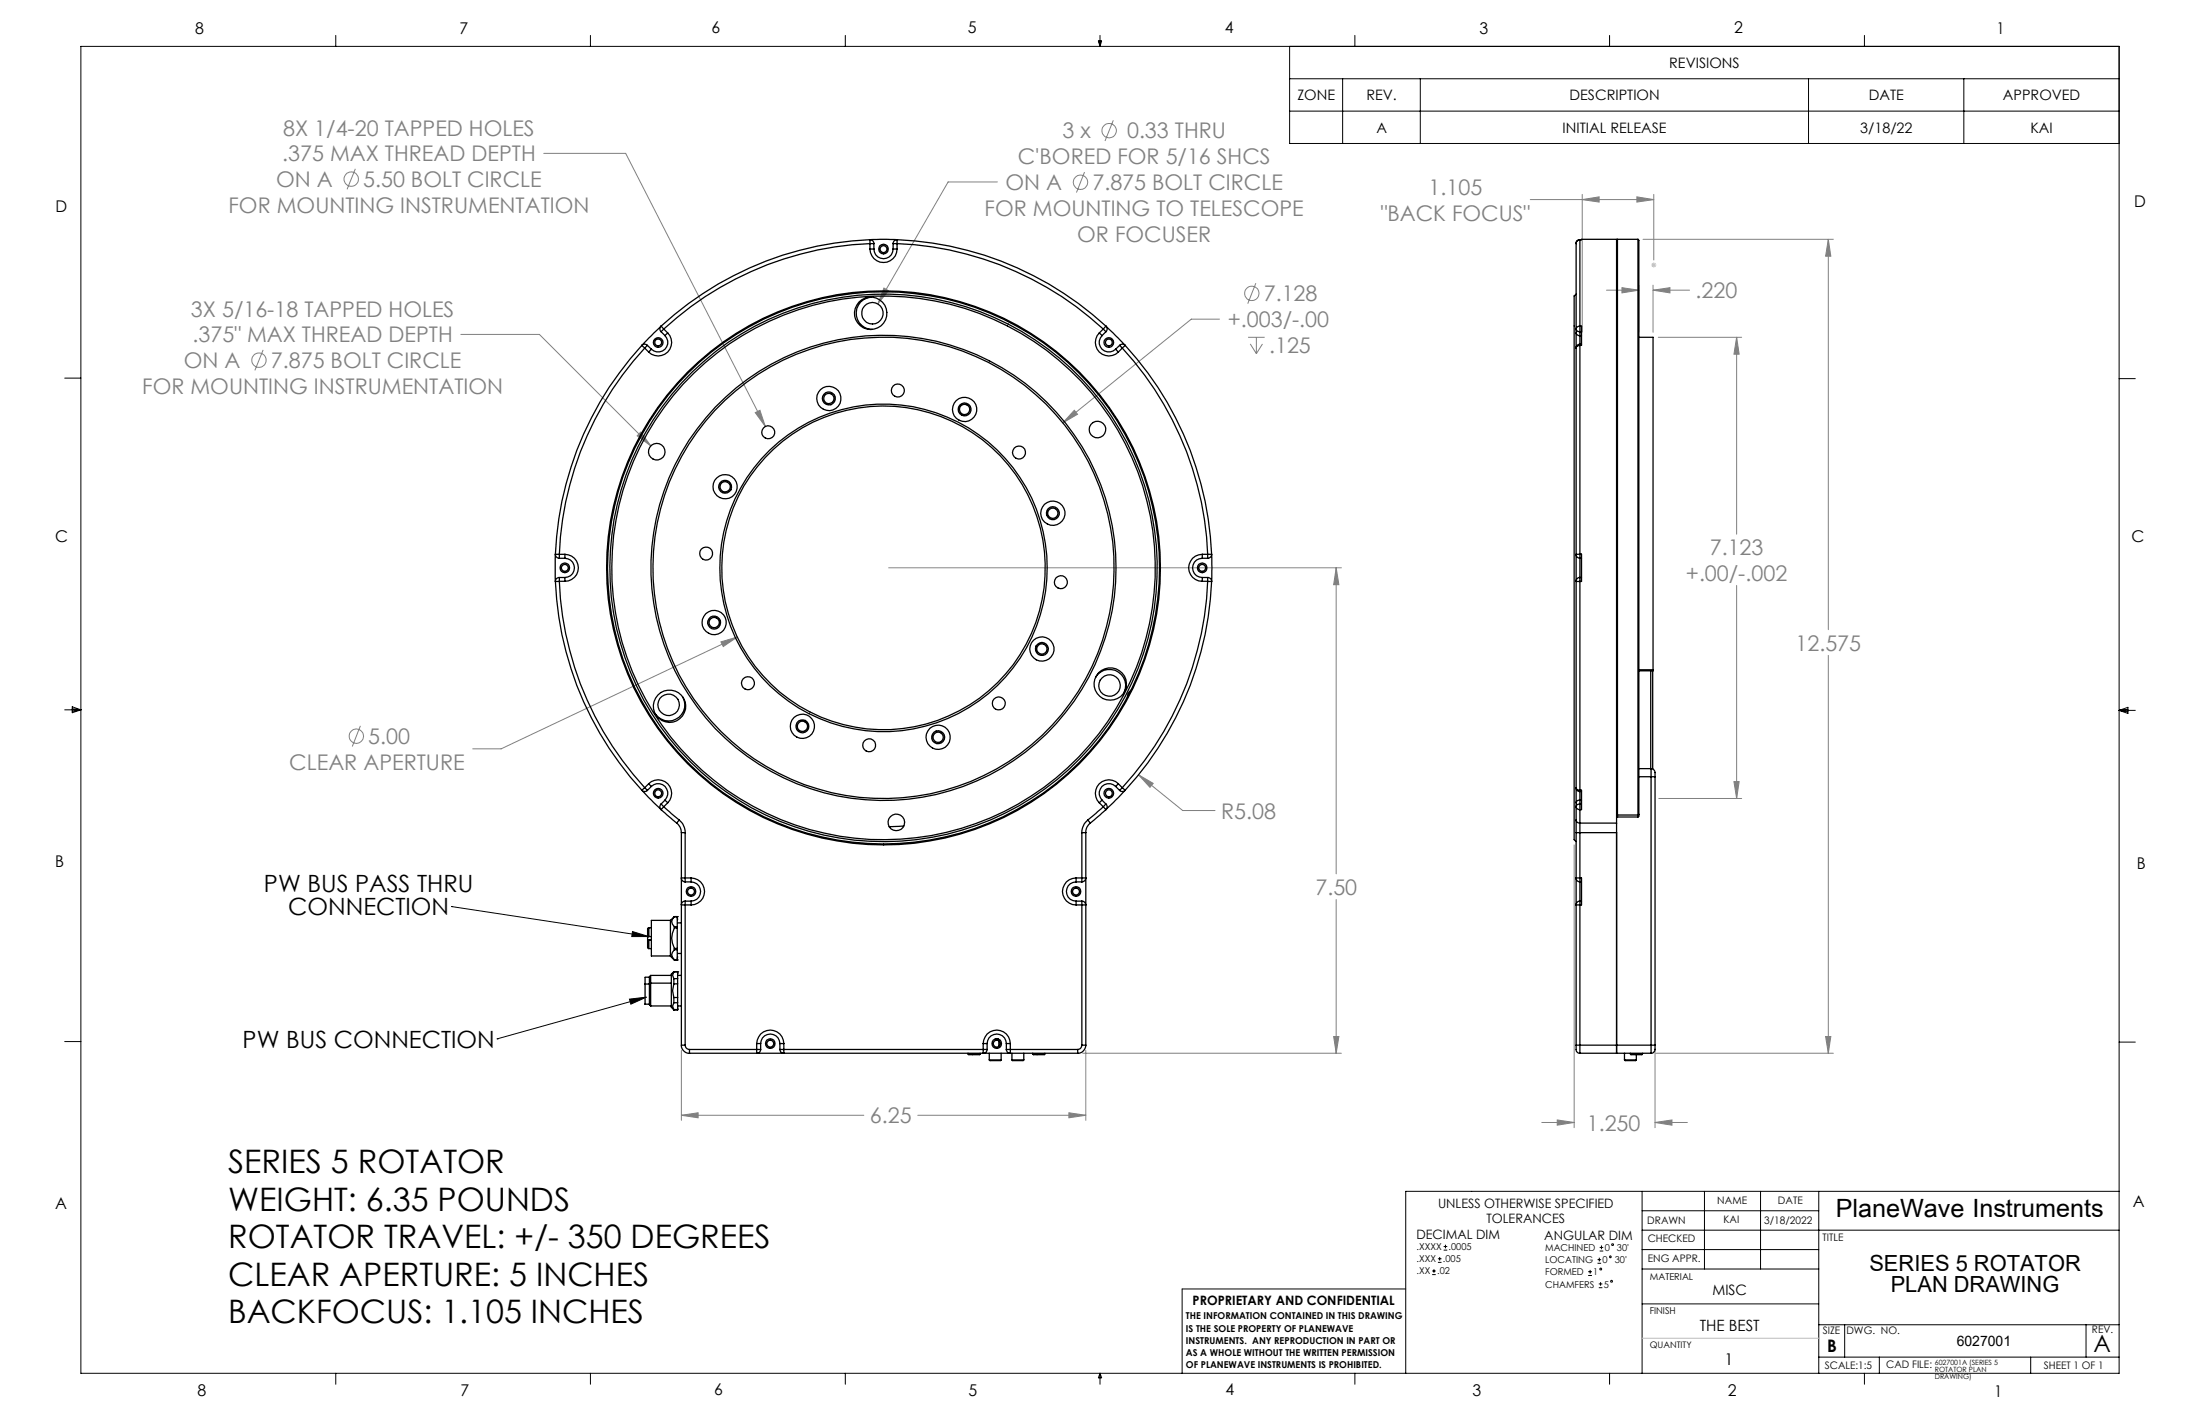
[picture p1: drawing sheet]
<svg xmlns="http://www.w3.org/2000/svg" width="432mm" height="279mm" viewBox="0 0 432 279" stroke-linecap="round" stroke-linejoin="round" font-family="sans-serif">
<g fill="none" stroke="#808080" stroke-width=".2">
<path d="M69.7 33.1l-1.6 4M106.7 30.1h16.1l27.4 53.6M195.8 35.7h-9.7l-13.8 23.9M212.9 33.8l-1.6 4M218.5 23.6l-1.6 4.1M300.4 39.2h24.2M310.6 39.2l3.3-.6v1.1zM310.6 38.1v27.1M321.3 38.6l3.3 .6-3.3 .5zM324.6 38.1v12.9M173.5 56.5l.9 .5-2.1 2.6zM246.5 55.6l-1.6 4"/>
<path d="M315.3 56.9h6.4M318.3 56.4l3.4 .5-3.4 .6zM321.7 56v9.2M322.5 47h37.3M324.4 56.9l3.4-.5v1.1zM324.4 56v9.2M324.4 56.9h7.2M358.8 47l.5 3.3h-1zM358.8 47v76.5M51.6 68.7l-1.6 4M90.5 65.6h15.4l21.8 21.9M239.4 62.6h-5.6l-25.2 20.4"/>
<path d="M245 66.2h3.2M245.4 67.5l1.2 1.9M246.6 66.2v3.2M247.8 67.5l-1.2 1.9M325.5 66.2h16.3M340.9 66.2l.4 3.3h-1zM340.9 66.2v38.6M125.8 84.8l1.9 2.7-2.6-2zM148.2 81l1-.5 1 3.2zM210.9 80.5l.6 .8-2.9 1.7zM174.4 111.4h88.9M262.3 111.4l.5 3.3h-1z"/>
<path d="M262.3 111.4v60M340.9 114.9v41.8M141.5 125.9l3.2-.9-2.7 1.9zM144.7 125l-46.3 21.9h-5.6M358.8 128.6v78.1M70.7 142.4l-1.6 4.1M223.4 152l2.9 1.7-.6 .8zM223.4 152l8.7 7h6.4M325.6 156.7h16.2M340.3 153.4h1l-.4 3.3zM262.3 176.5v30.2M309 165.8v55.5"/>
<path d="M133.7 218.8l3.3-.5v1zM133.7 206.1v13.7M133.7 218.8h35.8M180.1 218.8h33M209.8 218.3l3.3 .5-3.3 .5zM212.5 206.7h50.8M213.1 206.1v13.7M261.8 203.4h1l-.5 3.3zM305.6 219.7l3.4 .5-3.4 .6zM324.8 206.1v15.2M325 206.7h34.8M358.3 203.4h1l-.5 3.3z"/>
<path d="M302.6 220.2h6.4M324.8 220.2l3.4-.5v1.1zM324.8 220.2h6.4"/>
<circle cx="68.9" cy="35.2" r="1.41"/>
<circle cx="212.1" cy="35.8" r="1.42"/>
<circle cx="217.7" cy="25.6" r="1.42"/>
<circle cx="245.7" cy="57.6" r="1.42"/>
<circle cx="50.8" cy="70.7" r="1.41"/>
<circle cx="70" cy="144.4" r="1.41"/>
</g>
<g fill="none" stroke="#000" stroke-width=".2">
<path d="M15.9 9.1h400v260.4h-400zM65.9 6.9v2.2M115.9 6.9v2.2M165.9 6.9v2.2M215.6 8h.6l-.3 1.1zM215.7 8l.2 1.1M215.9 6.9v2.2M216 8l-.1 1.1M253.1 9.1v19.1h162.8M253.1 15.5h162.8M263.5 15.5v12.7M265.9 6.9v2.2"/>
<path d="M278.8 15.5v12.7M315.9 6.9v2.2M355 15.5v12.7M365.9 6.9v2.2M385.4 15.5v12.7M253.1 21.8h162.8M12.7 74.2h3.2M415.9 74.3h3.2M12.7 139.3h3.2M14.2 139.1l1.7 .2M14.2 138.7l1.7 .6-1.7 .5zM15.9 139.3l-1.7 .3"/>
<path d="M415.9 139.4h3.2M415.9 139.4l1.8-.6v1.2zM415.9 139.4l1.8 .3M417.7 139.2l-1.8 .2M88.6 177.9h.1M88.6 177.9l38.8 5.9M123.5 196l3.4-.3-3.1 1.3zM124.1 182.8l3.3 1h-3.4zM126.9 195.7l-29.3 8.1M12.7 204.4h3.2M97.6 203.8h.1M415.9 204.5h3.2"/>
<path d="M322.3 233.8v35.7M322.3 237.6h34.7M334.5 233.8v15.2M345.5 233.8v15.2M357 233.8v35.7M415.9 233.8h-140v35.7M275.9 252.9h-43.9v16.6M281.1 250.1h.7M281.1 249.4h.7M281.4 249v.7M282.2 247.7h.7M282.2 247h.7"/>
<path d="M282.6 246.6v.7M283.4 245.3h.7M283.4 244.6h.7M283.7 244.2v.7M311.7 250.3h.8M311.7 249.5h.8M312.1 249.2v.7M313.5 247.9h.8M313.5 247.2h.8M313.8 252.7h.7M313.8 251.9h.7M313.9 246.8v.7"/>
<path d="M314 245.5h.7M314 244.8h.7M314.1 251.6v.7M314.3 244.4v.7M322.3 255.8h34.7M322.3 241.4h93.6M322.3 245.2h34.7M322.3 249h34.7M357 259.9h58.9M362.1 259.9v6.4M409.4 259.9v6.4M65.9 269.5v2.1"/>
<path d="M115.9 269.5v2.1M165.9 269.5v2.1M215.9 269.5v2.1M215.9 269.5l.3 .8h-.6zM265.9 269.5v2.1M315.9 269.5v2.1M357 266.3h58.9M365.9 269.5v2.1M368.9 266.3v3.2M398.6 266.3v3.2"/>
<circle cx="314.2" cy="249" r=".17"/>
<circle cx="316.1" cy="246.6" r=".19"/>
<circle cx="316.3" cy="251.4" r=".17"/>
<circle cx="316.5" cy="244.2" r=".19"/>
</g>
<path d="M324.1 52h1M324.2 51.6l.7 .8M324.6 51.5v1M324.9 51.6l-.7 .8M322.3 262.6h34.7" fill="none" stroke="#c0c0c0" stroke-width=".2"/>
<path d="M123.5 196l3.4-.3-3.1 1.3zM124.1 182.8l3.3 1h-3.4z" fill="#000"/>
<g fill="#808080">
<path d="M141.5 125.9l.5 1 2.7-1.9zM173.5 56.5l-1.2 3.1 2.1-2.6zM125.8 84.8l-.7 .7 2.6 2zM223.4 152l2.3 2.5 .6-.8zM262.3 111.4l.5 3.3h-1zM261.8 203.4h1l-.5 3.3zM210.9 80.5l-2.3 2.5 2.9-1.7zM148.2 81l2 2.7-1-3.2zM133.7 218.8l3.3-.5v1zM209.8 218.3l3.3 .5-3.3 .5zM340.3 153.4h1l-.4 3.3zM340.9 66.2l.4 3.3h-1zM358.3 203.4h1l-.5 3.3zM358.8 47l.5 3.3h-1zM324.4 56.9l3.4-.5v1.1zM318.3 56.4l3.4 .5-3.4 .6zM305.6 219.7l3.4 .5-3.4 .6zM324.8 220.2l3.4-.5v1.1z"/>
<path d="M321.3 38.6l3.3 .6-3.3 .5zM310.6 39.2l3.3-.6v1.1z"/>
</g>
<g fill="none" stroke="#000" stroke-width=".25">
<path d="M170.7 47v.8M170.7 47a.78 .78 0 0 1 .8 .8M170.7 47.8h.8M170.7 48.9a2.66 2.66 0 0 0 2.7 2.6 2.66 2.66 0 0 0 2.7-2.6M170.7 48.9h.8M170.7 47.8a63.4 63.4 0 0 0-40.4 16.8M170.7 47a64.4 64.4 0 0 0-40.9 17M170.7 47h5.4M170.7 47.8v1.1M170.9 58.3a3.2 3.2 0 0 0-2.8 3.3 3.2 3.2 0 0 0 3.1 3M171.5 48.9a1.89 1.89 0 0 0 1.9 1.9 1.89 1.89 0 0 0 1.9-1.9M171.5 47.8v1.1"/>
<path d="M175.3 48.9h.8M175.3 47.8h.8M175.3 47.8v1.1M176.1 47.8a63.4 63.4 0 0 1 40.4 16.8M176.1 47v.8M176.1 47a64.4 64.4 0 0 1 41 17M176.1 47a.78 .78 0 0 0-.8 .8M176.1 47.8v1.1M309.4 57.7l-.4 .4v105.8a1.02 1.02 0 0 0 .4 1.2M310.1 47a.77 .77 0 0 0-.7 1v16.6M310.1 47h7.2v114.5M310.1 47v17"/>
<path d="M310.1 47h.1M317.5 47v112.9M317.5 47h4M317.5 47l-.2 .2M321.5 47v112.9M321.5 47l.2 .2v112.6M126 67.8l.5 .5M126 67.8a.73 .73 0 0 1 1.1 0M126 67.8a64.5 64.5 0 0 0-17 40.9M126.5 68.3a63.7 63.7 0 0 0-16.7 40.5M126.5 68.3l.8 .8M127.1 67.8l-.6 .5"/>
<path d="M127.1 67.8l.7 .7M127.8 68.5l-.5 .6M129.8 64a.73 .73 0 0 0 0 1.1M129.8 64l.5 .6M129.8 64l-3.8 3.8M129.8 65.1l.7 .8M130.3 64.6l-.5 .5M130.3 64.6l.8 .7M130.5 65.9a1.88 1.88 0 0 1 0 2.6 1.88 1.88 0 0 1-2.7 0M131.1 65.3a2.64 2.64 0 0 1 0 3.8 2.64 2.64 0 0 1-3.8 0M131.1 65.3l-.6 .6M215.8 65.3l.5 .6"/>
<path d="M215.8 65.3a2.64 2.64 0 0 0 0 3.8 2.64 2.64 0 0 0 3.7 0M216.3 65.9a1.88 1.88 0 0 0 0 2.6 1.88 1.88 0 0 0 2.7 0M216.5 64.6l.6 .5M216.5 64.6l-.7 .7M217.1 64l-.6 .6M217.1 64a.73 .73 0 0 1 0 1.1M217.1 64l3.7 3.8M217.1 65.1l-.8 .8M219 68.5l.5 .6M219.7 67.8l.6 .5M219.7 67.8a.73 .73 0 0 1 1.1 0M219.7 67.8l-.7 .7"/>
<path d="M220.3 68.3a63.7 63.7 0 0 1 16.7 40.5M220.3 68.3l-.8 .8M220.8 67.8l-.5 .5M220.8 67.8a64.5 64.5 0 0 1 17 40.9M309.4 68.3v40.5M309.4 65.3a.7 .7 0 0 0 .7 .6M309.4 65.3v3M309.4 64.6a.63 .63 0 0 0 .7 .5M309.4 64.6v.7M310.1 67.5a.78 .78 0 0 0-.7 .8M310.1 67.8v40.9M310.1 64h.3v3.8h-.3"/>
<path d="M310.1 67.8a.7 .7 0 0 0-.7 .5M310.1 64v1.1M310.1 64a.68 .68 0 0 0-.7 .6M310.1 67.5v.3M310.1 65.9v1.6M310.1 67.5h.3M310.1 65.9h.3M310.1 65.1h.3M310.1 65.1v.8M321.7 66.2h2.7v65.2M109 108.7a.78 .78 0 0 0 .8 .8M109 108.7l.8 .1"/>
<path d="M109 114.1a64.2 64.2 0 0 0 17 40.9M109 108.7v5.4M109.8 108.8v.7M109.8 113.3v.8M109.8 114.1h-.8M109.8 113.3a.73 .73 0 0 0-.8 .8M109.8 114.1a63.4 63.4 0 0 0 16.7 40.5M109.8 108.8h1.1M109.8 109.5h1.1M109.8 114.1h1.1M109.8 113.3h1.1M110.9 108.8v.7"/>
<path d="M110.9 108.8a2.65 2.65 0 0 1 2.6 2.6 2.65 2.65 0 0 1-2.6 2.7M110.9 113.3v.8M110.9 109.5a1.89 1.89 0 0 1 1.8 1.9 1.89 1.89 0 0 1-1.8 1.9M236 108.8a2.65 2.65 0 0 0-2.7 2.6 2.65 2.65 0 0 0 2.7 2.7M236 113.3v.8M236 108.8v.7M236 109.5a1.89 1.89 0 0 0-1.9 1.9 1.89 1.89 0 0 0 1.9 1.9M236 108.8h1M236 109.5h1M236 114.1h1M236 113.3h1M237 114.1h.8"/>
<path d="M237 113.3v.8M237 113.3a.73 .73 0 0 1 .8 .8M237 114.1a63.4 63.4 0 0 1-16.7 40.5M237 108.8v.7M237.8 114.1a64.2 64.2 0 0 1-17 40.9M237.8 108.7l-.8 .1M237.8 108.7a.78 .78 0 0 1-.8 .8M237.8 108.7v5.4M309.4 108.8a.73 .73 0 0 0 .7 .7M309.4 114.1h.7M309.4 114.1v40.5M309.4 108.8v5.3"/>
<path d="M310.1 114.1v40.9M310.1 108.7h.3v5.4h-.3M310.1 108.7v.8M310.1 108.7l-.7 .1M310.1 113.3v.8M310.1 113.3a.72 .72 0 0 0-.7 .8M310.1 109.5v3.8M310.1 109.5h.3M310.1 113.3h.3M134 136.7a3.2 3.2 0 0 1-1.1 4.2 3.2 3.2 0 0 1-4.2-.7M215 132.9a3.2 3.2 0 0 1 4.2-1.2 3.2 3.2 0 0 1 1.5 4.1M221.9 135.5a1.51 1.51 0 0 0-.6 1.3"/>
<path d="M321.7 131.4h2.7M324 131.6v19.2M324.4 131.6v19.2M324.4 131.4v.2h-2.7M126 155a.77 .77 0 0 0 1.1 .1M126 155l3.8 3.9M126.5 154.6l-.5 .4M126.5 154.6l.6 .5M127.3 153.8l.5 .5M127.3 153.8a2.64 2.64 0 0 1 3.8 0 2.64 2.64 0 0 1 0 3.7M127.3 153.8l-.8 .8M127.8 154.3a1.9 1.9 0 0 1 2.7 0 1.9 1.9 0 0 1 0 2.7"/>
<path d="M127.8 154.3l-.7 .8M129.8 157.8l.5 .5M129.8 157.8a.73 .73 0 0 0 0 1.1M129.8 158.9l3 2.6M130.3 158.3l-.5 .6M130.3 158.3l3 2.6M130.5 157l.6 .5M130.5 157l-.7 .8M131.1 157.5l-.8 .8M215.8 157.5l.7 .8M216.3 157l-.5 .5M216.3 157l.8 .8"/>
<path d="M216.5 158.3l.6 .6M216.5 158.3l-3 2.6M217.1 157.8l-.6 .5M217.1 157.8a.73 .73 0 0 1 0 1.1M217.1 158.9l-3.1 2.6M219 154.3a1.9 1.9 0 0 0-2.7 0 1.9 1.9 0 0 0 0 2.7M219 154.3l.7 .8M219.5 153.8a2.64 2.64 0 0 0-3.7 0 2.64 2.64 0 0 0 0 3.7M219.5 153.8l-.5 .5M219.5 153.8l.8 .8M220.3 154.6l.5 .4M220.3 154.6l-.6 .5"/>
<path d="M220.8 155a.77 .77 0 0 1-1.1 .1M220.8 155l-3.7 3.9M309.4 154.6a.72 .72 0 0 0 .7 .7M309.4 154.6a.64 .64 0 0 0 .7 .4M309.4 154.6v2.9M309.4 158.3a.68 .68 0 0 0 .7 .6M309.4 158.3v2.6M309.4 157.5v.8M310.1 158.9v2.6M310.1 155h.3v3.9h-.3M310.1 157a.63 .63 0 0 0-.7 .5M310.1 157.8v1.1"/>
<path d="M310.1 157.8a.63 .63 0 0 0-.7 .5M310.1 155v.3M310.1 155.3v1.7M310.1 155.3h.3M310.1 157h.3M310.1 157.8h.3M310.1 157v.8M317.3 159.8l.2 .1M317.5 159.9v.4M317.5 159.9h4M321.5 159.9v.4M321.7 159.8v.3l-.2 .2"/>
<path d="M321.7 150.8h2.4M321.7 152.4h2.4M321.7 159.8l-.2 .1M324.1 150.8a.98 .98 0 0 1 .7 1.4v.2M324.1 152.4h.7M324.1 150.8v1.6M324.1 152.4v52.7M324.8 152.4v52.7M132.4 179.8a1.19 1.19 0 0 0 0 2M132.4 179.8l-.8 .8M132.4 179.8h.5M132.4 179.8h.1"/>
<path d="M132.8 161.5a2.34 2.34 0 0 1 .9 1.9M132.9 179.8h.1M132.9 179.8v8.5M132.9 179.8l.1 .6M133.3 160.9l-.5 .6M133.3 160.9a3.3 3.3 0 0 1 1.2 2.5M133.7 163.4h.8M133.7 163.4v41.7M134.5 172.3h-.7a.51 .51 0 0 0 .1 .5 .51 .51 0 0 0 .4 .2h.2M134.5 172.3v.7M134.5 176.8v.8M134.5 176.8a.67 .67 0 0 0-.7 .8h.7"/>
<path d="M134.5 173h1.1M134.5 172.3h1.1M134.5 176.8h1.1M134.5 177.6h1.1M134.5 163.4v8.9M134.5 177.6v27.5M135.6 172.3v.7M135.6 172.3a2.65 2.65 0 0 1 2.7 2.6 2.65 2.65 0 0 1-2.7 2.7M135.6 176.8v.8M135.6 173a1.89 1.89 0 0 1 1.9 1.9 1.89 1.89 0 0 1-1.9 1.9M177.4 162.1l-2.9 .1M211.2 172.3v.7"/>
<path d="M211.2 176.8v.8M211.2 172.3a2.65 2.65 0 0 0-2.7 2.6 2.65 2.65 0 0 0 2.7 2.7M211.2 173a1.89 1.89 0 0 0-1.9 1.9 1.89 1.89 0 0 0 1.9 1.9M211.2 173h1.1M211.2 172.3h1.1M211.2 176.8h1.1M211.2 177.6h1.1M212.3 163.4h.8M212.3 172.3h.7a.67 .67 0 0 1-.7 .7M212.3 172.3v.7M212.3 176.8v.8M212.3 176.8a.63 .63 0 0 1 .7 .8h-.7"/>
<path d="M212.3 163.4v8.9M212.3 177.6v27.5M213.1 163.4v41.7M213.5 160.9a3.3 3.3 0 0 0-1.2 2.5M213.5 160.9l.5 .6M214 161.5a2.18 2.18 0 0 0-.9 1.9M309.4 160.9a.67 .67 0 0 0 .7 .6M309.4 163.4h.7M309.4 160.9v2.5M309.4 172.3h.7M309.4 172.3a.73 .73 0 0 0 .7 .7M309.4 177.6h.7"/>
<path d="M309.4 172.3v5.3M309.4 163.4v8.9M309.4 177.6v27.5M310.1 161.5v1.9M310.1 172.3v.7M310.1 176.8a.72 .72 0 0 0-.7 .8M310.1 176.8v.8M310.1 173v3.8M310.1 173h.3M310.1 172.3h.3v5.3h-.3M310.1 176.8h.3M310.1 161.5h7.2"/>
<path d="M310.1 163.4v8.9M310.1 177.6v27.5M310.1 163.4h7.2M317.3 161.5v1.9M317.3 163.4v43.3M317.3 160.1l.2 .2M317.5 160.3h4M126.6 193.1v3.9h.9M126.6 193.1h.9M127.1 185.9l.2 .2h.5M127.1 183.8h.3M127.1 183.8h.1"/>
<path d="M127.1 182.3v1.5M127.1 184.4v1.4M127.1 184.4h.1M127.1 184.4h.3v1.7M127.1 183.8v.6M127.1 183.6h.1M127.1 184.4h.7M127.1 184.6h.1M127.4 182.1v1.7M127.4 183.8h.4M127.5 193v4.1M127.5 191.7v1.3"/>
<path d="M127.5 191.7l-.9 .1v1.3M127.5 197.1l.2 .3h4.1M127.7 192.9v4.4M127.7 191.5v1.4M127.7 192.9h4.1M127.7 192.9l-.2 .1M127.8 182h-.5l-.2 .3M131.6 180.6v7M131.6 180.6h-3.8v7h3.8M131.6 187.6l.8 .7M131.8 191.4h-4.1l-.2 .2M132.3 193l-.3 1.4 .3 1.3"/>
<path d="M132.3 196.7l-.3 .7 .3 .7M132.3 190.7l-.3 .6 .3 .7M132.3 198.2h.7M132.3 195.7h.7M132.3 193h.7M132.3 192v1M132.3 195.7v1M132.3 198.1v.1M132.3 196.7h.7M132.3 192h.7M132.3 190.7h.7M132.3 198.1h.7"/>
<path d="M132.3 190.7h.1M132.4 182.1a4.1 4.1 0 0 0 0 4M132.4 186.3a1.22 1.22 0 0 0 0 2M132.4 188.3h.5M132.4 181.8v.3M132.4 186.1v.2M132.4 186.1h.5M132.4 182.1h.5M132.4 186.3h.5M132.4 181.8h.5M132.4 188.3h.1M132.9 188.3h.1"/>
<path d="M133 187.7l-.1 .6M133 187.1h.7M133 181.1h.7M133 190.7v7.5M133 190.7h.1M133 191v-.4h-.7l-.5 .5v6.5l.5 .6M133 197.4h.7M133 191.4h.7M133 197.8v.4M133.7 205.1a1.57 1.57 0 0 0 1.6 1.6M133.7 205.1h.8M134.5 205.1a.84 .84 0 0 0 .8 .8"/>
<path d="M135.3 205.9v.8M135.3 206.7h76.2M135.3 205.9h13.2M148.5 204.8h.8M148.5 204.8a2.66 2.66 0 0 1 2.7-2.7 2.66 2.66 0 0 1 2.6 2.7M148.5 205.9h.8M148.5 205.9v.7a.51 .51 0 0 0 .6-.1 .51 .51 0 0 0 .2-.4v-.2M148.5 204.8v1.1M149.3 204.8a1.89 1.89 0 0 1 1.9-1.9 1.89 1.89 0 0 1 1.9 1.9M149.3 204.8v1.1M153.1 205.9a.68 .68 0 0 0 .7 .7v-.7M153.1 205.9h.7"/>
<path d="M153.1 204.8h.7M153.1 204.8v1.1M153.8 205.9h39.2M153.8 204.8v1.1M190 206.8l.1 .1h2.2l.1-.1M190 206.8h2.4M190 206.7v.1M192.4 206.7v.1M193 204.8h.7M193 204.8a2.66 2.66 0 0 1 2.6-2.7 2.66 2.66 0 0 1 2.7 2.7M193 205.9h.7M193 205.9v.7a.51 .51 0 0 0 .5-.1 .51 .51 0 0 0 .2-.4v-.2"/>
<path d="M193 204.8v1.1M193.7 204.8a1.89 1.89 0 0 1 1.9-1.9 1.89 1.89 0 0 1 1.9 1.9M193.7 204.8v1.1M194.2 208l.1 .1h2.1l.1-.1M194.2 208h2.3M194.2 206.7v1.3M195.3 203.9h.7M196 204.2v1.1M196.5 206.7v1.3M197.5 205.9a.68 .68 0 0 0 .8 .7v-.7M197.5 205.9h.8M197.5 204.8h.8"/>
<path d="M197.5 204.8v1.1M198.3 205.9h13.2M198.3 204.8v1.1M198.6 208l.2 .1h2l.1-.1M198.6 208h2.3M198.6 206.7v1.3M200.9 206.7v1.3M202.7 206.8l.1 .1h2.2l.1-.1M202.7 206.8h2.4M202.7 206.7v.1M205.1 206.7v.1M211.5 205.9v.8"/>
<path d="M212.3 205.1h.8M212.3 205.1a.84 .84 0 0 1-.8 .8M213.1 205.1a1.63 1.63 0 0 1-1.6 1.6M309.4 205.1h.7M309.4 205.1v.7a.7 .7 0 0 0 .7 .9M310.1 205.1v1.6M310.1 206.7h14M310.1 205.1h14M318.8 208h2.4M318.8 208l.2 .1h2l.2-.1M318.8 206.7v1.3M320 206.8h2.4"/>
<path d="M320 206.8l.1 .1h2.2l.1-.1M320 206.7v.1M321.2 206.9v1.1M322.4 206.7v.1M324.1 205.1h.7M324.1 205.1v1.6M324.8 205.1v.7a.81 .81 0 0 1-.7 .9"/>
<circle cx="173.4" cy="48.9" r=".95"/>
<circle cx="173.4" cy="48.9" r=".68"/>
<circle cx="129.2" cy="67.2" r=".69"/>
<circle cx="129.2" cy="67.2" r=".95"/>
<circle cx="162.7" cy="78.2" r="2.37"/>
<circle cx="162.7" cy="78.2" r="1"/>
<circle cx="162.7" cy="78.2" r="1.29"/>
<circle cx="170.9" cy="61.5" r="3.2"/>
<circle cx="171.2" cy="61.5" r="2.11"/>
<circle cx="176.2" cy="76.6" r="1.28"/>
<circle cx="217.6" cy="67.2" r=".95"/>
<circle cx="217.6" cy="67.2" r=".68"/>
<circle cx="128.9" cy="88.6" r="1.62"/>
<circle cx="142.3" cy="95.5" r="1"/>
<circle cx="142.3" cy="95.5" r="2.37"/>
<circle cx="142.3" cy="95.5" r="1.28"/>
<circle cx="150.8" cy="84.8" r="1.27"/>
<circle cx="189.3" cy="80.3" r="1.01"/>
<circle cx="189.3" cy="80.3" r="1.27"/>
<circle cx="189.3" cy="80.3" r="2.39"/>
<circle cx="200" cy="88.8" r="1.27"/>
<circle cx="215.4" cy="84.3" r="1.62"/>
<circle cx="110.8" cy="111.4" r=".95"/>
<circle cx="110.9" cy="111.4" r=".68"/>
<circle cx="138.6" cy="108.6" r="1.28"/>
<circle cx="173.4" cy="111.4" r="53.3"/>
<circle cx="173.4" cy="111.4" r="54.2"/>
<circle cx="173.4" cy="111.4" r="45.6"/>
<circle cx="173.4" cy="111.4" r="54.4"/>
<circle cx="173.4" cy="111.4" r="31.7"/>
<circle cx="173.4" cy="111.4" r="45.3"/>
<circle cx="173.4" cy="111.4" r="53.7"/>
<circle cx="173.4" cy="111.4" r="32.1"/>
<circle cx="206.6" cy="100.7" r="1.28"/>
<circle cx="206.6" cy="100.7" r="1.01"/>
<circle cx="206.7" cy="100.7" r="2.39"/>
<circle cx="208.2" cy="114.2" r="1.27"/>
<circle cx="235.9" cy="111.4" r=".95"/>
<circle cx="236" cy="111.4" r=".68"/>
<circle cx="131.2" cy="138.3" r="2.12"/>
<circle cx="131.4" cy="138.6" r="3.2"/>
<circle cx="140.2" cy="122.1" r="1.29"/>
<circle cx="140.2" cy="122.1" r="2.37"/>
<circle cx="140.2" cy="122.2" r="1.01"/>
<circle cx="146.8" cy="134" r="1.27"/>
<circle cx="196" cy="138" r="1.29"/>
<circle cx="204.5" cy="127.3" r="1.28"/>
<circle cx="204.5" cy="127.3" r="1.01"/>
<circle cx="204.5" cy="127.3" r="2.39"/>
<circle cx="217.8" cy="134.5" r="2.1"/>
<circle cx="217.9" cy="134.2" r="3.2"/>
<circle cx="129.2" cy="155.6" r=".95"/>
<circle cx="129.2" cy="155.6" r=".67"/>
<circle cx="157.5" cy="142.5" r="2.38"/>
<circle cx="157.5" cy="142.5" r="1.01"/>
<circle cx="157.5" cy="142.5" r="1.28"/>
<circle cx="170.6" cy="146.2" r="1.27"/>
<circle cx="184.1" cy="144.7" r="2.38"/>
<circle cx="184.1" cy="144.7" r="1.29"/>
<circle cx="184.1" cy="144.7" r="1.01"/>
<circle cx="217.6" cy="155.6" r=".95"/>
<circle cx="217.6" cy="155.7" r=".67"/>
<circle cx="135.6" cy="174.9" r=".95"/>
<circle cx="135.6" cy="174.9" r=".68"/>
<circle cx="175.9" cy="161.4" r="1.63"/>
<circle cx="211.2" cy="174.9" r=".95"/>
<circle cx="211.2" cy="174.9" r=".68"/>
<circle cx="151.2" cy="204.8" r=".95"/>
<circle cx="151.2" cy="204.8" r=".68"/>
<circle cx="195.6" cy="204.8" r=".95"/>
<circle cx="195.6" cy="204.8" r=".68"/>
</g>
<g font-size="6.3">
<text x="44.8" y="230.2">SERIES 5 ROTATOR</text>
<text x="44.8" y="237.6">WEIGHT: 6.35 POUNDS</text>
<text x="44.8" y="244.9">ROTATOR TRAVEL: +/- 350 DEGREES</text>
<text x="44.8" y="252.3">CLEAR APERTURE: 5 INCHES</text>
<text x="44.8" y="259.6">BACKFOCUS: 1.105 INCHES</text>
</g>
<text font-size="4.9" x="360.3" y="238.7">PlaneWave Instruments</text>
<g font-size="4.7">
<text x="51.8" y="175">PW BUS PASS THRU</text>
<text x="56.6" y="179.6">CONNECTION</text>
<text x="47.6" y="205.6">PW BUS CONNECTION</text>
<text x="410.9" y="265.3">A</text>
</g>
<g font-size="4.4">
<text x="366.9" y="249.3">SERIES 5 ROTATOR</text>
<text x="371.1" y="253.5">PLAN DRAWING</text>
</g>
<g font-size="4.2" fill="#808080">
<text x="55.6" y="26.6">8X 1/4-20 TAPPED HOLES</text>
<text x="208.5" y="27.2">3 x</text>
<text x="221.2" y="27.2">0.33 THRU</text>
<text x="55.4" y="31.6">.375 MAX THREAD DEPTH</text>
<text x="199.8" y="32.3">C'BORED FOR 5/16 SHCS</text>
<text x="44.9" y="41.8">FOR MOUNTING INSTRUMENTATION</text>
<text x="54.2" y="36.7">ON A</text>
<text x="71.3" y="36.7">5.50 BOLT CIRCLE</text>
<text x="197.3" y="37.3">ON A</text>
<text x="214.4" y="37.3">7.875 BOLT CIRCLE</text>
<text x="280.4" y="38.2">1.105</text>
<text x="193.3" y="42.4">FOR MOUNTING TO TELESCOPE</text>
<text x="211.4" y="47.4">OR FOCUSER</text>
<text x="271" y="43.3">&quot;BACK FOCUS&quot;</text>
<text x="248" y="59.1">7.128</text>
<text x="332.8" y="58.5">.220</text>
<text x="37.5" y="62.1">3X 5/16-18 TAPPED HOLES</text>
<text x="241" y="64.2">+.003/-.00</text>
<text x="37.8" y="67.2">.375&quot; MAX THREAD DEPTH</text>
<text x="249.1" y="69.2">.125</text>
<text x="27.9" y="77.3">FOR MOUNTING INSTRUMENTATION</text>
<text x="36.1" y="72.2">ON A</text>
<text x="53.2" y="72.2">7.875 BOLT CIRCLE</text>
<text x="330.9" y="113.9">+.00/-.002</text>
<text x="335.6" y="108.9">7.123</text>
<text x="352.4" y="127.7">12.575</text>
<text x="72.3" y="146">5.00</text>
<text x="56.8" y="151.1">CLEAR APERTURE</text>
<text x="239.7" y="160.6">R5.08</text>
<text x="258.2" y="175.6">7.50</text>
<text x="170.8" y="220.4">6.25</text>
<text x="311.4" y="221.8">1.250</text>
</g>
<text font-size="3.4" x="358.6" y="265.2">B</text>
<g font-size="3.2">
<text x="38.3" y="6.7">8</text>
<text x="90.2" y="6.7">7</text>
<text x="139.7" y="6.5">6</text>
<text x="190" y="6.5">5</text>
<text x="240.4" y="6.5">4</text>
<text x="290.4" y="6.7">3</text>
<text x="340.4" y="6.5">2</text>
<text x="391.9" y="6.7">1</text>
<text x="10.9" y="41.6">D</text>
<text x="418.9" y="40.7">D</text>
<text x="10.9" y="106.3">C</text>
<text x="418.4" y="106.4">C</text>
<text x="10.8" y="170.2">B</text>
<text x="419.4" y="170.6">B</text>
<text x="10.8" y="237.2">A</text>
<text x="418.6" y="236.8">A</text>
<text x="338.5" y="267.8">1</text>
<text x="38.8" y="273.8">8</text>
<text x="90.4" y="273.8">7</text>
<text x="140.2" y="273.8">6</text>
<text x="190.1" y="273.9">5</text>
<text x="240.5" y="273.8">4</text>
<text x="289" y="273.9">3</text>
<text x="339.1" y="273.8">2</text>
<text x="391.4" y="274.1">1</text>
</g>
<text font-size="3" x="333.6" y="261.1">THE BEST</text>
<g font-size="2.8">
<text x="327.6" y="13.3">REVISIONS</text>
<text x="254.6" y="19.7">ZONE</text>
<text x="268.2" y="19.7">REV.</text>
<text x="308" y="19.7">DESCRIPTION</text>
<text x="366.8" y="19.7">DATE</text>
<text x="393.1" y="19.7">APPROVED</text>
<text x="270.1" y="26">A</text>
<text x="306.7" y="26">INITIAL RELEASE</text>
<text x="365.1" y="26">3/18/22</text>
<text x="398.5" y="26">KAI</text>
<text x="336.1" y="254">MISC</text>
<text x="384" y="264">6027001</text>
</g>
<g font-size="2.5">
<text x="282.2" y="237.1">UNLESS OTHERWISE SPECIFIED</text>
<text x="291.7" y="240">TOLERANCES</text>
<text x="278" y="243.2">DECIMAL DIM</text>
<text x="303.1" y="243.2">ANGULAR DIM</text>
<text x="234.1" y="256">PROPRIETARY AND CONFIDENTIAL</text>
</g>
<g font-size="2">
<text x="337.1" y="236.3">NAME</text>
<text x="349" y="236.3">DATE</text>
<text x="323.3" y="240.1">DRAWN</text>
<text x="323.4" y="243.7">CHECKED</text>
<text x="338.3" y="240">KAI</text>
<text x="346.3" y="240.2">3/18/2022</text>
<text x="357.7" y="243.5">TITLE</text>
<text x="323.4" y="247.6">ENG APPR.</text>
<text x="357.8" y="261.7">SIZE</text>
<text x="362.4" y="261.7">DWG. NO.</text>
<text x="410.6" y="261.6">REV.</text>
<text x="358.2" y="268.5">SCALE:1:5</text>
<text x="370.2" y="268.5">CAD FILE:</text>
<text x="401.2" y="268.5">SHEET 1 OF 1</text>
</g>
<g font-size="1.9">
<text x="278" y="245.3">.XXXX</text>
<text x="284.3" y="245.3">.0005</text>
<text x="303.3" y="245.4">MACHINED</text>
<text x="315" y="245.4">0</text>
<text x="317.4" y="245.4">30'</text>
<text x="278" y="250.1">.XX</text>
<text x="278" y="247.7">.XXX</text>
<text x="282.1" y="250.1">.02</text>
<text x="283.2" y="247.7">.005</text>
<text x="303.3" y="250.2">FORMED</text>
<text x="303.3" y="247.8">LOCATING</text>
<text x="312.7" y="250.2">1</text>
<text x="314.5" y="247.8">0</text>
<text x="316.9" y="247.8">30'</text>
<text x="323.8" y="251.2">MATERIAL</text>
<text x="303.3" y="252.6">CHAMFERS</text>
<text x="314.8" y="252.6">5</text>
<text x="323.8" y="257.7">FINISH</text>
<text x="232.8" y="258.9">THE INFORMATION CONTAINED IN THIS DRAWING</text>
<text x="232.8" y="261.3">IS THE SOLE PROPERTY OF PLANEWAVE</text>
<text x="232.8" y="263.7">INSTRUMENTS. ANY REPRODUCTION IN PART OR</text>
<text x="232.8" y="266.1">AS A WHOLE WITHOUT THE WRITTEN PERMISSION</text>
<text x="232.8" y="268.5">OF PLANEWAVE INSTRUMENTS IS PROHIBITED.</text>
</g>
<text font-size="1.8" x="323.8" y="264.5">QUANTITY</text>
<g font-size="1.4">
<text x="379.8" y="267.8">6027001A (SERIES 5</text>
<text x="379.8" y="269.2">ROTATOR PLAN</text>
<text x="379.8" y="270.6">DRAWING)</text>
</g>
</svg>
